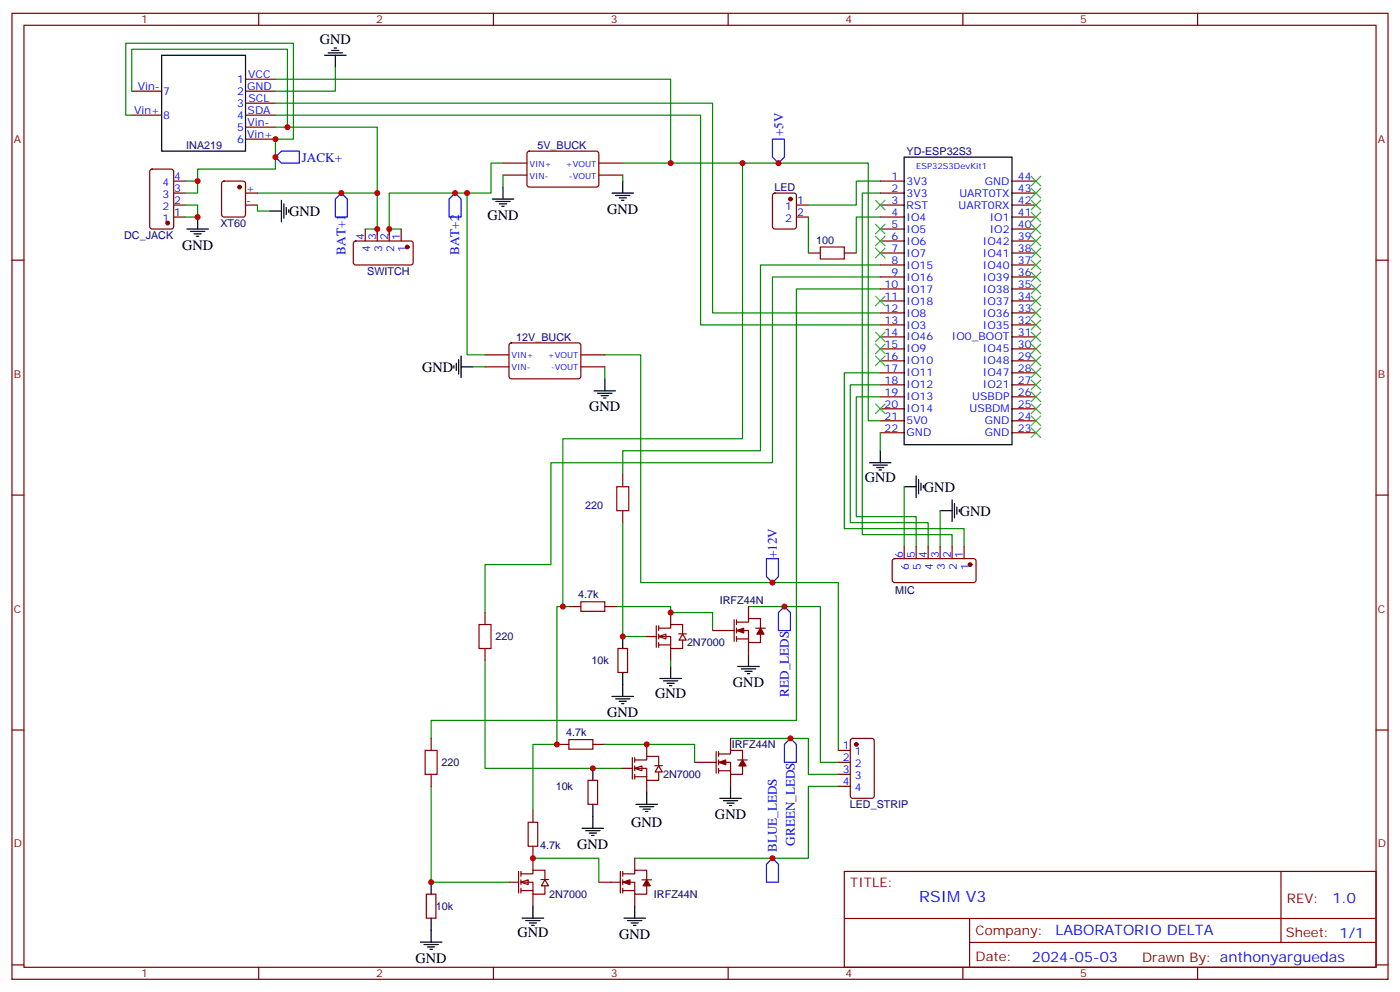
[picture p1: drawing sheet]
<svg xmlns="http://www.w3.org/2000/svg" width="412mm" height="292mm" viewBox="0 0 412 292" stroke-linecap="round" stroke-linejoin="round" font-family="sans-serif">
<g fill="none" stroke="#870000" stroke-width=".35">
<path d="M3.5 3.9h405.4v284.4h-405.4zM7.1 7.4h398.2v277.3h-398.2zM76.2 3.9v3.5M145.3 3.9v3.5M214.5 3.9v3.5M283.6 3.9v3.5M352.8 3.9v3.5M148.2 48h7M148.2 51.5h7M155.5 44.7l.4-.2h20.1l.4 .7-.1 9.4-.6 .5-20-.1-.5-.6v-9.2zM176.4 48h7M176.4 51.5h7"/>
<path d="M259.3 53.3h7M259.3 56.8h7M298.1 53.3h7.1M298.1 56.8h7.1M3.5 76.6h3.6M259.3 60.4h7M259.3 63.9h7M259.3 67.4h7M259.3 70.9h7M259.3 74.5h7M259.3 78h7M298.1 60.4h7.1"/>
<path d="M298.1 63.9h7.1M298.1 67.4h7.1M298.1 70.9h7.1M298.1 74.5h7.1M298.1 78h7.1M405.3 76.6h3.6M259.3 81.5h7M259.3 85.1h7M259.3 88.6h7M259.3 92.1h7M259.3 95.6h7M259.3 99.2h7"/>
<path d="M298.1 81.5h7.1M298.1 85.1h7.1M298.1 88.6h7.1M298.1 92.1h7.1M298.1 95.6h7.1M298.1 99.2h7.1M142.9 104.5h7M142.9 108h7M150.2 101.1l.4-.2 20.1 .1 .4 .6-.1 9.5-.6 .4-20-.1-.5-.6v-9.2zM171.1 104.5h7.1M171.1 108h7.1M259.3 102.7h7"/>
<path d="M259.3 106.2h7M259.3 109.7h7M259.3 113.3h7M259.3 116.8h7M298.1 102.7h7.1M298.1 106.2h7.1M298.1 109.7h7.1M298.1 113.3h7.1M298.1 116.8h7.1M183.4 139.7v3.6M259.3 120.3h7M259.3 123.9h7"/>
<path d="M259.3 127.4h7M298.1 120.3h7.1M298.1 123.9h7.1M298.1 127.4h7.1M3.5 145.7h3.6M183.4 150.3v3.5M405.3 145.7h3.6M220.5 178.5v3.6M263.1 164.6l.4-.2 23.6 .1 .4 .6-.1 6-.6 .4-23.5-.1-.5-.6v-5.7zM266.3 160.9v3.5M269.9 160.9v3.5M273.4 160.9v3.5"/>
<path d="M276.9 160.9v3.5M280.5 160.9v3.5M284 160.9v3.5M142.9 180.3v3.5M142.9 190.9v3.5M182 190.9h2.9v7h-2.9zM209.9 185.6h6.4M216.3 182.4v6.4M217 185.6h3.5v3.5h3.5v-2.4M217 183.1h3.5v-1h3.5v2.8M217 182.4v1.4M217 184.9v1.4"/>
<path d="M217 187.4v1.4M217 188.1h3.5M220.5 189.1v3.6M222.6 184.9h2.8M3.5 214.9h3.6M127 217.3v3.6M215.2 217.3v3.6M250.7 217.6l.5-.3h5.6l.7 .5v16.5l-.4 .6-5.9 .1-.7-.5v-16.4zM405.3 214.9h3.6M127 227.9v3.6M173.2 229.7h2.8v7h-2.8zM204.6 224.4h6.4"/>
<path d="M211 221.2v6.4M211.7 224.4h3.5v3.5h3.5v-2.4M211.7 221.9h3.5v-1h3.5v2.8M211.7 221.2v1.4M211.7 223.7v1.4M211.7 226.2v1.4M211.7 226.9h3.5M215.2 227.9v3.6M217.3 223.7h2.8M246.9 220.9h3.6M246.9 224.4h3.6M246.9 227.9h3.6"/>
<path d="M246.9 231.5h3.6M176.4 259.7h6.3M182.7 256.5v6.4M183.4 259.7h3.6v3.5h3.5v-2.5M183.4 257.2h3.6v-1h3.5v2.8M183.4 256.5v1.4M183.4 259v1.4M187 252.6v3.6M189.1 259h2.8M248.7 256.5h156.6v28.2h-156.6zM377.3 256.5v20.9M125.6 263.2h2.8v7.1h-2.8z"/>
<path d="M183.4 261.4v1.5M183.4 262.1h3.6M187 263.2v3.5M248.7 270.4h156.5M285.6 277.4h119.6M285.6 270.4v14.1M3.5 284h3.6M76.2 284.7v3.6M145.3 284.7v3.6M214.5 284.7v3.6M283.6 284.7v3.6M352.8 284.7v3.6"/>
<path d="M405.3 284h3.6"/>
</g>
<g fill="none" stroke="#008700" stroke-width=".35">
<path d="M75.8 56.8h35.3v12.4M137.6 56.8h-22.9v12.4M148.2 48h-3.6v8.8h-7v47.7h5.3M183.4 48h72.4v75.9h3.5M183.4 51.5v1.8M259.3 56.8h-5.3v100.6h26.5v3.5M259.3 78h-35.3v54.7h-40.6v7M259.3 81.5h-31.8v54.7h-65.2v30h-19.4v14.1M259.3 85.1h-24.7v127h-107.6v5.2M178.2 104.5h10.5v67h58.2v49.4M259.3 116.8h-7.1v35.3h17.7v8.8M259.3 113.3h-8.8v40.5h22.9v7.1"/>
<path d="M259.3 109.7h-10.6v45.9h35.3v5.3M259.3 127.4v5.3M266.3 143.3v17.6M276.9 150.3v10.6M220.5 178.5h21.2v45.9h5.2M142.9 194.4v31.8h40.5M183.4 187.4h7.1M215.2 217.3h22.9v10.6h8.8M127 231.5v28.2h22.9M246.9 231.5h-8.8v21.1h-51.1"/>
</g>
<g fill="none" stroke="#000" stroke-width=".35">
<path d="M180.3 56.8h6.3M181.3 57.5h4.3M182.4 58.2h2.1M183.1 58.9h.7M183.4 53.3v3.5M266.3 46.2h31.8v84.7h-31.8zM175 115h6.3M176 115.7h4.3M177.1 116.5h2.1M177.8 117.2h.7M178.2 111.5v3.5M256.1 136.2h6.4"/>
<path d="M257.2 136.9h4.2M258.2 137.6h2.1M258.9 138.3h.7M259.3 132.7v3.5M266.3 143.3h3.6M269.9 140.1v6.3M270.6 141.1v4.3M271.3 142.2v2.1M272 142.9v.7M276.9 150.3h3.6M280.5 147.1v6.4M281.2 148.2v4.2"/>
<path d="M281.9 149.3v2.1M282.6 150v.7M183.4 187.4v3.5M183.4 197.9v7.1M217.3 196.2h6.4M218.4 196.9h4.2M219.4 197.6h2.1M220.1 198.3h.7M220.5 192.7v3.5M180.3 205h6.3M181.3 205.7h4.3M182.4 206.4h2.1"/>
<path d="M183.1 207.1h.7M174.6 226.2v3.5M174.6 236.7v7.1M212 235h6.4M213.1 235.7h4.2M214.1 236.4h2.2M214.8 237.1h.7M215.2 231.5v3.5M127 259.7v3.5M171.4 243.8h6.4M172.5 244.5h4.2M173.6 245.2h2.1"/>
<path d="M174.3 245.9h.7M123.8 277.3h6.4M124.9 278h4.2M125.9 278.7h2.2M126.6 279.4h.8M127 270.3v7M183.8 270.3h6.3M184.9 271h4.2M185.9 271.7h2.1M186.6 272.4h.7M187 266.7v3.6"/>
</g>
<path d="M98.8 58.6l1.7-1.8 1.8 1.8v5.3h-3.5zM134.1 56.8l1.7 1.8v5.3h-3.5v-5.3zM227.5 41h3.6v5.2l-1.8 1.8-1.8-1.8zM225.8 164.4h3.5v5.3l-1.8 1.8-1.7-1.8zM231.1 178.5l1.7 1.8v5.3h-3.5v-5.3zM232.8 217.3l1.8 1.8v5.3h-3.5v-5.3zM227.5 252.6l1.8 1.8v5.3h-3.5v-5.3z" fill="none" stroke="#00f" stroke-width=".35"/>
<g fill="none" stroke="#3c3" stroke-width=".35">
<path d="M257.9 58.9l2.8 2.9M260.7 58.9l-2.8 2.9M303.7 58.9l2.9 2.9M303.7 55.4l2.9 2.8M303.7 51.9l2.9 2.8M306.6 51.9l-2.9 2.8M306.6 55.4l-2.9 2.8M306.6 58.9l-2.9 2.9M257.9 66l2.8 2.8M257.9 69.5l2.8 2.9M257.9 73.1l2.8 2.8M260.7 66l-2.8 2.8"/>
<path d="M260.7 69.5l-2.8 2.9M260.7 73.1l-2.8 2.8M303.7 76.6l2.9 2.8M303.7 73.1l2.9 2.8M303.7 69.5l2.9 2.9M303.7 66l2.9 2.8M303.7 62.5l2.9 2.8M306.6 76.6l-2.9 2.8M306.6 73.1l-2.9 2.8M306.6 69.5l-2.9 2.9M306.6 66l-2.9 2.8M306.6 62.5l-2.9 2.8"/>
<path d="M257.9 87.2l2.8 2.8M257.9 97.8l2.8 2.8M260.7 87.2l-2.8 2.8M260.7 97.8l-2.8 2.8M303.7 97.8l2.9 2.8M303.7 94.2l2.9 2.8M303.7 90.7l2.9 2.8M303.7 87.2l2.9 2.8M303.7 83.6l2.9 2.9M303.7 80.1l2.9 2.8M306.6 97.8l-2.9 2.8M306.6 94.2l-2.9 2.8"/>
<path d="M306.6 90.7l-2.9 2.8M306.6 87.2l-2.9 2.8M306.6 83.6l-2.9 2.9M306.6 80.1l-2.9 2.8M257.9 101.3l2.8 2.8M257.9 104.8l2.8 2.8M257.9 118.9l2.8 2.8M260.7 101.3l-2.8 2.8M260.7 104.8l-2.8 2.8M260.7 118.9l-2.8 2.8M303.7 118.9l2.9 2.8M303.7 115.4l2.9 2.8"/>
<path d="M303.7 111.9l2.9 2.8M303.7 108.3l2.9 2.9M303.7 104.8l2.9 2.8M303.7 101.3l2.9 2.8M306.6 118.9l-2.9 2.8M306.6 115.4l-2.9 2.8M306.6 111.9l-2.9 2.8M306.6 108.3l-2.9 2.9M306.6 104.8l-2.9 2.8M306.6 101.3l-2.9 2.8M303.7 126l2.9 2.8M303.7 122.4l2.9 2.9"/>
<path d="M306.6 126l-2.9 2.8M306.6 122.4l-2.9 2.9"/>
</g>
<g fill="#870000" stroke="#870000" stroke-width=".35">
<path d="M224 184.9l1.1 1.8h-2.1z"/>
<path d="M217 185.6l2.1-.7v1.4z"/>
<path d="M218.7 223.7l1.1 1.8h-2.1z"/>
<path d="M211.7 224.4l2.1-.7v1.4z"/>
<path d="M190.5 259l1.1 1.7h-2.2z"/>
<path d="M183.4 259.7l2.2-.7v1.4z"/>
<circle cx="252.2" cy="219.1" r=".53"/>
<circle cx="285.7" cy="166.2" r=".53"/>
</g>
<path d="M181.7 143.3h3.5v7h-3.5zM141.1 183.8h3.5v7.1h-3.5zM125.2 220.9h3.6v7h-3.6z" fill="none" stroke="#a10000" stroke-width=".35"/>
<path d="M153.5 259.7l2.1-.7v1.4z" fill="#fff" stroke="#870000" stroke-width=".35"/>
<g fill="none" stroke="#870000" stroke-width=".35">
<path d="M157 238.5v3.5M149.9 259.7h2.9M152.8 256.5v6.4M153.5 257.2h3.5v-1h3.5v2.8M153.5 259.7h3.5v3.5h3.5v-2.5M153.5 256.5v1.4M153.5 259v1.4M157 249.1v7.1M159.3 258.9h2.3M160.5 259l1.1 1.7h-2.1zM153.5 262.1h3.5M153.5 261.4v1.5"/>
<path d="M157 263.2v3.5"/>
</g>
<path d="M153.8 270.3h6.4M154.9 271h4.2M155.9 271.7h2.1M156.6 272.4h.7M157 266.7v3.6" fill="none" stroke="#000" stroke-width=".35"/>
<path d="M157 252.6h19.4v7.1" fill="none" stroke="#008700" stroke-width=".35"/>
<path d="M155.6 242h2.8v7.1h-2.8z" fill="none" stroke="#a10000" stroke-width=".35"/>
<path d="M187 226.2l2.1-.7v1.4z" fill="#fff" stroke="#870000" stroke-width=".35"/>
<path d="M190.5 219.1v3.5M183.4 226.2h2.9M186.3 223v6.3M187 223.7h3.5v-1.1h3.5v2.9M187 226.2h3.5v3.5h3.5v-2.5M187 228.6h3.5M187 223v1.4M187 225.5v1.4M187 227.9v1.4M190.5 229.7v3.5M192.9 225.4h2.2M194 225.5l1.1 1.7h-2.1z" fill="none" stroke="#870000" stroke-width=".35"/>
<path d="M194.4 199.7h6.3M197.6 196.2v3.5M195.4 200.4h4.3M196.5 201.1h2.1M197.2 201.8h.7M187.3 236.7h6.4M188.4 237.5h4.2M189.4 238.2h2.2M190.1 238.9h.8M190.5 233.2v3.5" fill="none" stroke="#000" stroke-width=".35"/>
<path d="M181.7 178.5h15.9v1.8h12.3v5.3M190.5 219.1h14.1v5.3" fill="none" stroke="#008700" stroke-width=".35"/>
<path d="M194 187.4l2.1-.7v1.4z" fill="#fff" stroke="#870000" stroke-width=".35"/>
<g fill="none" stroke="#870000" stroke-width=".35">
<path d="M38.8 26.8h8.8M38.8 33.9h8.8M72.3 23.3h8.8M72.3 26.8h8.8M72.3 30.4h8.8M72.3 33.9h8.8M72.3 37.4h8.8M44.3 50l.5-.2h5.6l.7 .4 .1 16.5-.5 .7h-5.9l-.6-.4-.1-16.5zM51.2 53.3h3.5M51.2 56.8h3.5M65.5 53.5l.5-.2h5.6l.7 .4v9.5l-.4 .6-5.9 .1-.7-.5v-9.4zM72.3 56.8h3.5"/>
<path d="M72.3 41h8.8M227.8 57l.4-.2h5.7l.6 .5 .1 9.4-.5 .7h-5.9l-.6-.4-.1-9.5zM51.2 60.4h3.5M51.2 63.9h3.5M72.3 60.4h3.5M104.3 71.2l.5-.3 16.5 .1 .4 .6-.1 6-.6 .4-16.5-.1-.4-.6v-5.7zM107.6 67.4v3.5M111.1 67.4v3.5M114.7 67.4v3.5M118.2 67.4v3.5M234.6 60.4h3.5M234.6 63.9h3.5"/>
<path d="M238.1 74.5h3.6M248.7 74.5h3.5M167.6 178.5h3.5M178.2 178.5h3.5M190.5 187.4h2.8M193.3 184.2v6.3M194 184.9h3.6v-1.1h3.5v2.9M194 187.4h3.6v3.5h3.5v-2.5M194 189.8h3.6M194 184.2v1.4M194 186.7v1.4M194 189.1v1.4"/>
<path d="M197.6 180.3v3.5M197.6 190.9v3.5M199.9 186.6h2.3M201.1 186.7l1 1.7h-2.1zM164 219.1h3.6M174.6 219.1h3.6"/>
</g>
<path d="M241.7 72.7h7v3.5h-7zM171.1 177.1h7.1v2.9h-7.1zM167.6 217.7h7v2.8h-7z" fill="none" stroke="#a10000" stroke-width=".35"/>
<g fill="none" stroke="#008700" stroke-width=".35">
<path d="M98.8 19.8v7h-17.7M38.8 26.8v-12.3h45.9v22.9h-3.6M38.8 33.9h-1.8v-21.2h49.4v28.3h-5.3v8.8h-22.9v3.5M81.1 23.3h116.5v24.7M81.1 30.4h128.8v61.7h49.4M81.1 33.9h125.3v61.7h52.9M84.7 37.4h26.4v19.4M54.7 53.3h3.5v3.5h-3.5M148.2 51.5v3.6M218.7 48v81.2h-52.9v49.3M259.3 53.3h-7.1v7.1h-14.1M54.7 60.4h3.5v3.5h-3.5"/>
<path d="M75.8 60.4v1.7h3.6M107.6 67.4h3.5M114.7 67.4h3.5M238.1 63.9v10.6M259.3 63.9h-7.1v10.6M139.3 108h3.6M178.2 108v3.5M183.4 153.8v33.6M167.6 178.5h-3.6v40.6h-7v19.4M197.6 194.4v1.8M178.2 219.1h12.3"/>
</g>
<g fill="#870000" stroke="#870000" stroke-width=".35">
<circle cx="119.9" cy="72.7" r=".53"/>
<circle cx="49.4" cy="65.7" r=".53"/>
<circle cx="70.6" cy="55.1" r=".53"/>
<circle cx="232.8" cy="58.6" r=".53"/>
</g>
<g fill="none" stroke="#000" stroke-width=".35">
<path d="M47.6 16.3h24.7v28.2h-24.7zM95.6 16.3h6.4M96.7 15.6h4.2M97.7 14.9h2.1M98.4 14.1h.7M98.8 16.3v3.5M82.9 58.9v6.4M145 58.6h6.3M146 59.3h4.3M148.2 55.1v3.5M55 67.4h6.4M56.1 68.1h4.2"/>
<path d="M57.1 68.8h2.2M57.9 69.5h.7M58.2 63.9v3.5M79.4 62.1h3.5M83.6 60v4.2M84.3 61.1v2.1M85 61.8v.7M147.1 60h2.1M147.8 60.7h.7M133.7 107.6v.7M134.4 106.9v2.1M135.1 105.9v4.2"/>
<path d="M135.8 108h3.5M135.8 104.8v6.4"/>
</g>
<path d="M81.1 46.2l1.8-1.7h5.3v3.5h-5.3z" fill="none" stroke="#00f" stroke-width=".35"/>
<g fill="#c00">
<circle cx="137.6" cy="56.8" r=".88"/>
<circle cx="134.1" cy="56.8" r=".88"/>
<circle cx="229.3" cy="48" r=".88"/>
<circle cx="157" cy="252.6" r=".88"/>
<circle cx="127" cy="259.7" r=".88"/>
<circle cx="232.8" cy="217.3" r=".88"/>
<circle cx="227.5" cy="252.6" r=".88"/>
<circle cx="190.5" cy="219.1" r=".88"/>
<circle cx="174.6" cy="226.2" r=".88"/>
<circle cx="183.4" cy="187.4" r=".88"/>
<circle cx="197.6" cy="180.3" r=".88"/>
<circle cx="164" cy="219.1" r=".88"/>
<circle cx="227.5" cy="171.5" r=".88"/>
<circle cx="218.7" cy="48" r=".88"/>
<circle cx="165.8" cy="178.5" r=".88"/>
<circle cx="231.1" cy="178.5" r=".88"/>
<circle cx="114.7" cy="67.4" r=".88"/>
<circle cx="111.1" cy="67.4" r=".88"/>
<circle cx="58.2" cy="53.3" r=".88"/>
<circle cx="81.1" cy="41" r=".88"/>
<circle cx="100.5" cy="56.8" r=".88"/>
<circle cx="81.1" cy="46.2" r=".88"/>
<circle cx="111.1" cy="56.8" r=".88"/>
<circle cx="84.7" cy="37.4" r=".88"/>
<circle cx="197.6" cy="48" r=".88"/>
<circle cx="58.2" cy="63.9" r=".88"/>
</g>
<text font-size="4.6" fill="#00f" x="270.8" y="265.5">RSIM V3</text>
<g font-size="4.2">
<text x="94.2" y="13">GND</text>
<text x="85.2" y="63.6">GND</text>
<text x="143.6" y="64.7">GND</text>
<text x="178.9" y="62.9">GND</text>
<text x="53.6" y="73.5">GND</text>
<text x="124.4" y="109.4">GND</text>
<text x="173.6" y="121.1">GND</text>
<text x="254.7" y="141.9">GND</text>
<text x="272.2" y="144.7">GND</text>
<text x="282.8" y="151.8">GND</text>
<text x="215.9" y="202.3">GND</text>
<text x="193" y="205.4">GND</text>
<text x="178.9" y="211.1">GND</text>
<text x="185.9" y="243.5">GND</text>
<text x="210.6" y="241.1">GND</text>
<text x="170" y="249.9">GND</text>
<text x="152.4" y="275.9">GND</text>
<text x="182.4" y="276.4">GND</text>
<text x="122.4" y="283.4">GND</text>
</g>
<g font-size="4.2" fill="#00f">
<text x="392.5" y="265.8">1.0</text>
<text x="310.9" y="275.3">LABORATORIO DELTA</text>
<text x="304" y="283.1">2024-05-03</text>
</g>
<g font-size="3.9" fill="#00f">
<text x="230.6" y="40.1" transform="rotate(-90 230.6 40.1)">+5V</text>
<text x="88.9" y="47.6">JACK+</text>
<text x="101.8" y="75" transform="rotate(-90 101.8 75)">BAT+1</text>
<text x="135.2" y="75" transform="rotate(-90 135.2 75)">BAT+2</text>
<text x="228.8" y="164.4" transform="rotate(-90 228.8 164.4)">+12V</text>
<text x="232.3" y="205.1" transform="rotate(-90 232.3 205.1)">RED_LEDS</text>
<text x="228.8" y="250.8" transform="rotate(-90 228.8 250.8)">BLUE_LEDS</text>
<text x="234.1" y="248.9" transform="rotate(-90 234.1 248.9)">GREEN_LEDS</text>
</g>
<g font-size="3.9" fill="#800">
<text x="250.5" y="261.1">TITLE:</text>
<text x="379.1" y="265.8">REV:</text>
<text x="287.4" y="275.3">Company:</text>
<text x="378.7" y="275.9">Sheet: 1/1</text>
<text x="287.4" y="283">Date:</text>
<text x="336.4" y="283.1">Drawn By: anthonyarguedas</text>
</g>
<g font-size="3.2" fill="#800">
<text x="41.6" y="6.9">1</text>
<text x="110.8" y="6.9">2</text>
<text x="179.9" y="6.9">3</text>
<text x="249.1" y="6.9">4</text>
<text x="318.2" y="6.9">5</text>
<text x="4.1" y="42">A</text>
<text x="405.9" y="42">A</text>
<text x="4.1" y="111.2">B</text>
<text x="405.9" y="111.2">B</text>
<text x="4.1" y="180.3">C</text>
<text x="405.9" y="180.3">C</text>
<text x="4.1" y="249.4">D</text>
<text x="405.9" y="249.4">D</text>
<text x="41.6" y="287.7">1</text>
<text x="110.8" y="287.7">2</text>
<text x="179.9" y="287.7">3</text>
<text x="249.1" y="287.7">4</text>
<text x="318.2" y="287.7">5</text>
</g>
<g font-size="3.2" fill="#00f">
<text x="73.1" y="23">VCC</text>
<text x="40.6" y="26.5">Vin-</text>
<text x="48.1" y="27.9">7</text>
<text x="69.8" y="24.4">1</text>
<text x="69.8" y="27.9">2</text>
<text x="72.8" y="26.5">GND</text>
<text x="39.5" y="33.5">Vin+</text>
<text x="48.1" y="35">8</text>
<text x="69.8" y="31.4">3</text>
<text x="69.8" y="35">4</text>
<text x="72.9" y="33.5">SDA</text>
<text x="73.2" y="30">SCL</text>
<text x="69.8" y="38.5">5</text>
<text x="72.8" y="40.6">Vin+</text>
<text x="72.9" y="37.1">Vin-</text>
<text x="69.8" y="42">6</text>
<text x="51.3" y="53">4</text>
<text x="262.6" y="53">1</text>
<text x="299.9" y="53">44</text>
<text x="47.8" y="54.7">4</text>
<text x="47.8" y="58.2">3</text>
<text x="51.3" y="56.5">3</text>
<text x="72.5" y="56.5">+</text>
<text x="262.6" y="56.5">2</text>
<text x="267.1" y="54.4">3V3</text>
<text x="267.1" y="57.9">3V3</text>
<text x="282.6" y="57.9">UART0TX</text>
<text x="290.1" y="54.4">GND</text>
<text x="299.9" y="56.5">43</text>
<text x="47.8" y="61.8">2</text>
<text x="47.8" y="65.3">1</text>
<text x="51.3" y="60">2</text>
<text x="51.3" y="63.5">1</text>
<text x="72.5" y="60">-</text>
<text x="231.3" y="61.8">1</text>
<text x="231.3" y="65.3">2</text>
<text x="234.8" y="60">1</text>
<text x="234.8" y="63.5">2</text>
<text x="262.6" y="60">3</text>
<text x="262.6" y="63.5">4</text>
<text x="267.1" y="61.4">RST</text>
<text x="267.1" y="64.9">IO4</text>
<text x="282.3" y="61.4">UART0RX</text>
<text x="291.5" y="64.9">IO1</text>
<text x="299.9" y="63.5">41</text>
<text x="299.9" y="60">42</text>
<text x="107.2" y="70.8" transform="rotate(-90 107.2 70.8)">4</text>
<text x="110.8" y="70.8" transform="rotate(-90 110.8 70.8)">3</text>
<text x="114.3" y="70.8" transform="rotate(-90 114.3 70.8)">2</text>
<text x="117.8" y="70.8" transform="rotate(-90 117.8 70.8)">1</text>
<text x="262.6" y="67.1">5</text>
<text x="262.6" y="70.6">6</text>
<text x="267.1" y="68.5">IO5</text>
<text x="291.5" y="68.5">IO2</text>
<text x="299.9" y="70.6">39</text>
<text x="299.9" y="67.1">40</text>
<text x="109" y="74.3" transform="rotate(-90 109 74.3)">4</text>
<text x="112.5" y="74.3" transform="rotate(-90 112.5 74.3)">3</text>
<text x="116.1" y="74.3" transform="rotate(-90 116.1 74.3)">2</text>
<text x="119.6" y="74.3" transform="rotate(-90 119.6 74.3)">1</text>
<text x="262.6" y="74.1">7</text>
<text x="262.6" y="77.6">8</text>
<text x="267.1" y="72">IO6</text>
<text x="267.1" y="75.5">IO7</text>
<text x="289.5" y="75.5">IO41</text>
<text x="289.5" y="72">IO42</text>
<text x="299.9" y="77.6">37</text>
<text x="299.9" y="74.1">38</text>
<text x="262.6" y="81.2">9</text>
<text x="267.1" y="79.1">IO15</text>
<text x="267.1" y="82.6">IO16</text>
<text x="289.5" y="82.6">IO39</text>
<text x="289.5" y="79.1">IO40</text>
<text x="299.9" y="81.2">36</text>
<text x="260.6" y="84.7">10</text>
<text x="260.6" y="88.2">11</text>
<text x="267.1" y="86.1">IO17</text>
<text x="267.1" y="89.6">IO18</text>
<text x="289.5" y="89.6">IO37</text>
<text x="289.5" y="86.1">IO38</text>
<text x="299.9" y="88.2">34</text>
<text x="299.9" y="84.7">35</text>
<text x="260.6" y="91.8">12</text>
<text x="260.6" y="95.3">13</text>
<text x="267.1" y="93.2">IO8</text>
<text x="289.5" y="93.2">IO36</text>
<text x="299.9" y="95.3">32</text>
<text x="299.9" y="91.8">33</text>
<text x="260.6" y="98.8">14</text>
<text x="267.1" y="96.7">IO3</text>
<text x="267.1" y="100.2">IO46</text>
<text x="280.4" y="100.2">IO0_BOOT</text>
<text x="289.5" y="96.7">IO35</text>
<text x="299.9" y="98.8">31</text>
<text x="260.6" y="102.3">15</text>
<text x="260.6" y="105.9">16</text>
<text x="267.1" y="103.8">IO9</text>
<text x="267.1" y="107.3">IO10</text>
<text x="289.5" y="107.3">IO48</text>
<text x="289.5" y="103.8">IO45</text>
<text x="299.9" y="105.9">29</text>
<text x="299.9" y="102.3">30</text>
<text x="260.6" y="109.4">17</text>
<text x="260.6" y="112.9">18</text>
<text x="267.1" y="110.8">IO11</text>
<text x="289.5" y="110.8">IO47</text>
<text x="299.9" y="112.9">27</text>
<text x="299.9" y="109.4">28</text>
<text x="260.6" y="116.5">19</text>
<text x="260.6" y="120">20</text>
<text x="267.1" y="114.3">IO12</text>
<text x="267.1" y="117.9">IO13</text>
<text x="286.4" y="117.9">USBDP</text>
<text x="289.5" y="114.3">IO21</text>
<text x="299.9" y="120">25</text>
<text x="299.9" y="116.5">26</text>
<text x="260.6" y="123.5">21</text>
<text x="267.1" y="121.4">IO14</text>
<text x="267.1" y="124.9">5V0</text>
<text x="285.6" y="121.4">USBDM</text>
<text x="290.1" y="124.9">GND</text>
<text x="299.9" y="123.5">24</text>
<text x="260.6" y="127">22</text>
<text x="267.1" y="128.4">GND</text>
<text x="290.1" y="128.4">GND</text>
<text x="299.9" y="127">23</text>
<text x="266" y="164.3" transform="rotate(-90 266 164.3)">6</text>
<text x="267.8" y="167.7" transform="rotate(-90 267.8 167.7)">6</text>
<text x="269.5" y="164.3" transform="rotate(-90 269.5 164.3)">5</text>
<text x="271.3" y="167.7" transform="rotate(-90 271.3 167.7)">5</text>
<text x="273" y="164.3" transform="rotate(-90 273 164.3)">4</text>
<text x="274.8" y="167.7" transform="rotate(-90 274.8 167.7)">4</text>
<text x="276.6" y="164.3" transform="rotate(-90 276.6 164.3)">3</text>
<text x="278.3" y="167.7" transform="rotate(-90 278.3 167.7)">3</text>
<text x="280.1" y="164.3" transform="rotate(-90 280.1 164.3)">2</text>
<text x="281.9" y="167.7" transform="rotate(-90 281.9 167.7)">2</text>
<text x="283.6" y="164.3" transform="rotate(-90 283.6 164.3)">1</text>
<text x="285.4" y="167.7" transform="rotate(-90 285.4 167.7)">1</text>
<text x="248.3" y="220.5">1</text>
<text x="248.3" y="224">2</text>
<text x="248.3" y="227.6">3</text>
<text x="251.8" y="222.3">1</text>
<text x="251.8" y="225.8">2</text>
<text x="248.3" y="231.1">4</text>
<text x="251.8" y="229.3">3</text>
<text x="251.8" y="232.9">4</text>
</g>
<g font-size="3.2" fill="#000080">
<text x="54.9" y="43.8">INA219</text>
<text x="158.3" y="43.9">5V_BUCK</text>
<text x="267" y="45.6">YD-ESP32S3</text>
<text x="228.1" y="56.2">LED</text>
<text x="36.6" y="70.3">DC_JACK</text>
<text x="64.9" y="66.8">XT60</text>
<text x="240.4" y="71.7">100</text>
<text x="108.2" y="80.9">SWITCH</text>
<text x="152.1" y="100.3">12V_BUCK</text>
<text x="172.4" y="149.7">220</text>
<text x="170.3" y="176.1">4.7k</text>
<text x="212" y="177.9">IRFZ44N</text>
<text x="263.7" y="174.8">MIC</text>
<text x="146" y="188.5">220</text>
<text x="202.4" y="190.3">2N7000</text>
<text x="174.3" y="195.5">10k</text>
<text x="166.8" y="216.7">4.7k</text>
<text x="215.6" y="220.2">IRFZ44N</text>
<text x="130.1" y="225.5">220</text>
<text x="163.7" y="232.6">10k</text>
<text x="195.3" y="229.1">2N7000</text>
<text x="250.3" y="237.9">LED_STRIP</text>
<text x="159.1" y="249.9">4.7k</text>
<text x="128.4" y="267.9">10k</text>
<text x="161.8" y="264.3">2N7000</text>
<text x="192.6" y="264.3">IRFZ44N</text>
</g>
<g font-size="2.5" fill="#00f">
<text x="155.9" y="49.1">VIN+</text>
<text x="155.9" y="52.6">VIN-</text>
<text x="166.7" y="49.1">+VOUT</text>
<text x="167.6" y="52.6">-VOUT</text>
<text x="269.9" y="49.8">ESP32S3DevKit1</text>
<text x="150.6" y="105.5">VIN+</text>
<text x="161.4" y="105.5">+VOUT</text>
<text x="150.6" y="109">VIN-</text>
<text x="162.3" y="109">-VOUT</text>
</g>
</svg>
